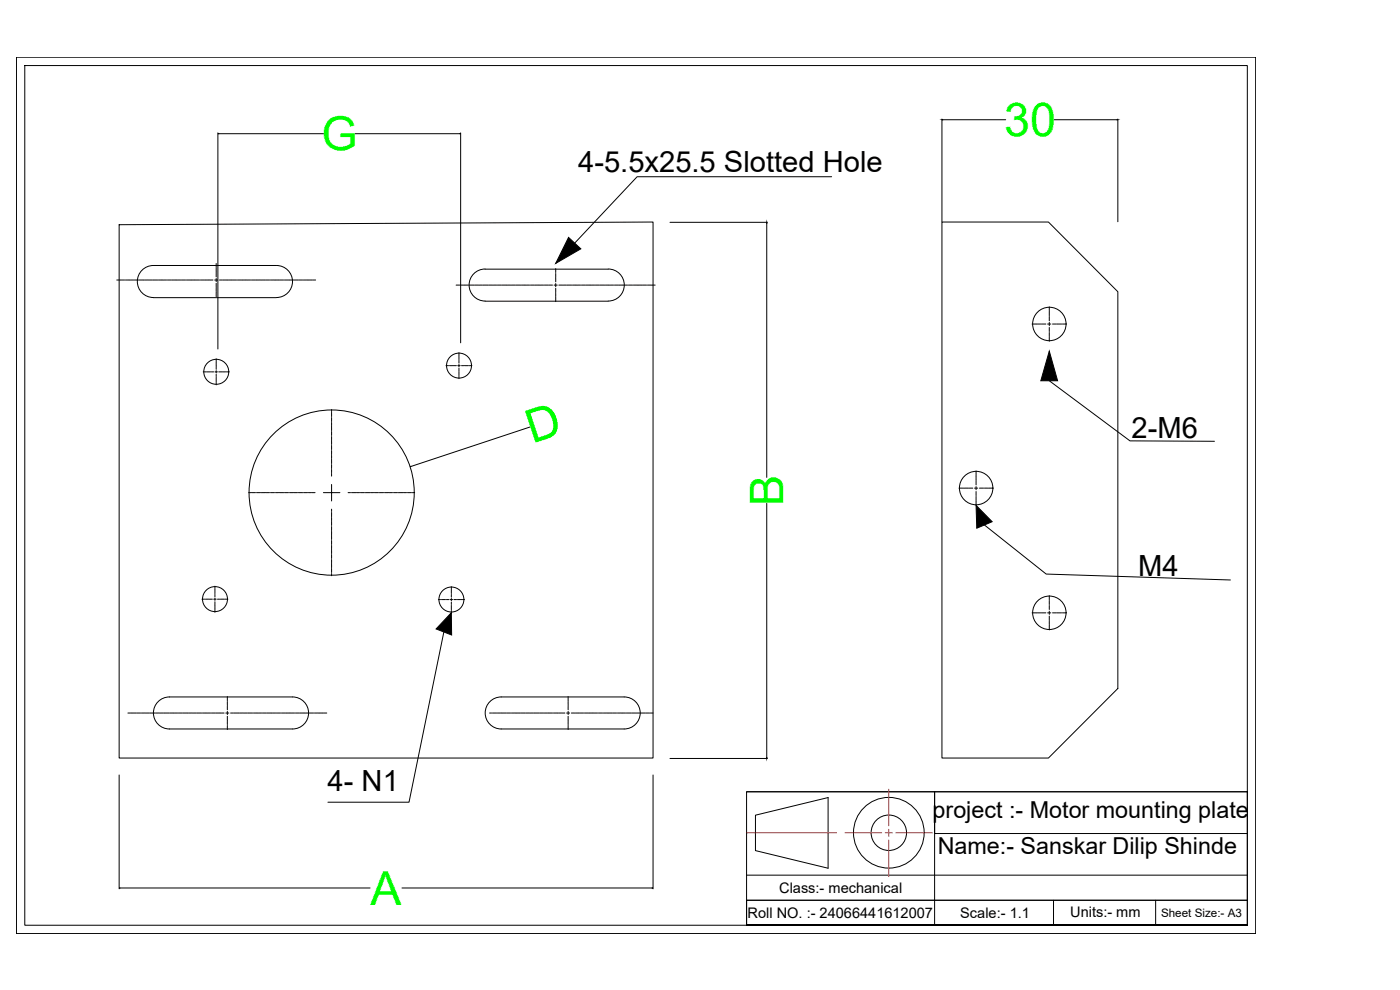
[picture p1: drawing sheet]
<svg xmlns="http://www.w3.org/2000/svg" width="420mm" height="297mm" viewBox="0 0 420 297" stroke-linecap="round" stroke-linejoin="round" font-family="sans-serif">
<!-- layer: 0 -->
<g fill="none" stroke="#000" stroke-width=".3">
<path d="M4.9 17.2h371.9v262.9h-371.9zM7.4 19.7h366.9v257.9h-366.9zM65.4 39.9v64.8M138.2 39.9v63M282.7 35.7v30.8M282.9 35.9h18.9M316.3 35.9h19M335.5 35.7v30.8M65.6 40.1h31.5M106.6 40.1h31.4M249.6 53h-58.4l-18.7 20M35.8 67.4l160.2-.8v160.8h-160.2z"/>
<path d="M64.9 79.1v1M201.1 66.7h29.2M230.1 67v76.2M282.7 66.6h31.9l20.9 20.9v119.1l-20.9 20.8h-31.9zM35 84h.8M36 84h.2M36.3 84h.9M37.4 84h.2M37.7 84h1M38.8 84h.2M39.1 84h1M40.2 84h.2"/>
<path d="M40.5 84h1M41.6 84h.2M41.9 84h1M42.9 80.8a4.8 4.8 0 0 1 3.1-1.1h37a4.8 4.8 0 0 1 4.8 4.8 4.8 4.8 0 0 1-4.8 4.8h-37a4.8 4.8 0 0 1-4.5-3.2 4.8 4.8 0 0 1 1.4-5.3zM43 84h.2M43.4 84h.9M44.5 84h.1M44.8 84h.9M45.9 84h.1M46.2 84h.9M47.3 84h.1M47.6 84h.9"/>
<path d="M48.7 84h.1M49 84h.9M50.1 84h.1M50.4 84h.9M51.5 84h.2M51.8 84h1M52.9 84h.2M53.2 84h1M54.3 84h.2M54.6 84h1M55.7 84h.2M56 84h1"/>
<path d="M57.1 84h.2M57.4 84h1M58.5 84h.2M58.9 84h.9M60 84h.1M60.3 84h.9M61.4 84h.1M61.7 84h.9M62.8 84h.1M63.1 84h.8M64.4 84h.9M64.9 80.3v.2"/>
<path d="M64.9 80.6v.9M64.9 81.7v.2M64.9 82v1.1M64.9 83.6v.9M64.9 85v1M64.9 86.2v.1M64.9 86.5v.9M64.9 87.6v.2M64.9 87.9v1.1M65.9 84h.8M66.8 84h.2M67.1 84h1"/>
<path d="M68.2 84h.2M68.6 84h.9M69.6 84h.2M70 84h.9M71.1 84h.1M71.4 84h.9M72.5 84h.1M72.8 84h.9M73.9 84h.1M74.2 84h.9M75.3 84h.1M75.6 84h.9"/>
<path d="M76.7 84h.2M77 84h.9M78.1 84h.2M78.4 84h1M79.5 84h.2M79.8 84h1M80.9 84h.2M81.2 84h1M82.3 84h.2M82.6 84h1M83.7 84h.2M84.1 84h.9"/>
<path d="M85.2 84h.1M85.5 84h.9M86.6 84h.1M86.9 84h.9M88 84h.1M88.3 84h.9M89.4 84h.1M89.7 84h.9M90.8 84h.1M91.1 84h.9M92.2 84h.2M92.5 84h1"/>
<path d="M93.6 84h.2M93.9 84h.8M136.9 85.5h.8M137.9 85.5h.1M138.2 85.5h.9M139.3 85.5h.2M139.6 85.5h.9M140.7 85.5h.2M141 85.5h1M142.1 85.5h.2M142.4 85.5h1M142.5 81.8a4.5 4.5 0 0 1 3.1-1l36.9-.1a4.8 4.8 0 0 1 4.9 4.8 4.8 4.8 0 0 1-4.9 4.8h-36.9a4.8 4.8 0 0 1-4.5-3.1 4.8 4.8 0 0 1 1.4-5.4z"/>
<path d="M143.5 85.5h.2M143.8 85.5h1M144.9 85.5h.2M145.2 85.5h1M146.3 85.5h.2M146.7 85.5h.9M147.8 85.5h.1M148.1 85.5h.9M149.2 85.5h.1M149.5 85.5h.9M150.6 85.5h.1M150.9 85.5h.9"/>
<path d="M152 85.5h.1M152.3 85.5h.9M153.4 85.5h.1M153.7 85.5h.9M154.8 85.5h.2M155.1 85.5h.9M156.2 85.5h.2M156.5 85.5h1M157.6 85.5h.2M157.9 85.5h1M159 85.5h.2M159.3 85.5h1"/>
<path d="M160.4 85.5h.2M160.7 85.5h1M161.8 85.5h.2M162.2 85.5h.9M163.3 85.5h.1M163.6 85.5h.9M164.7 85.5h.1M165 85.5h.8M166.3 85.5h.9M166.8 80.6v1M166.8 81.8v.1M166.8 82.1v.9"/>
<path d="M166.8 83.2v.2M166.8 83.5v1.1M166.8 85.1v.9M166.8 86.5v1.1M166.8 87.7v.2M166.8 88v1M166.8 89.1v.2M166.8 89.4v1.1M167.7 85.5h.9M168.7 85.5h.2M169 85.5h1M170.1 85.5h.2"/>
<path d="M170.4 85.5h1M171.5 85.5h.2M171.9 85.5h.9M172.9 85.5h.2M173.3 85.5h.9M174.4 85.5h.1M174.7 85.5h.9M175.8 85.5h.1M176.1 85.5h.9M177.2 85.5h.1M177.5 85.5h.9M178.6 85.5h.1"/>
<path d="M178.9 85.5h.9M180 85.5h.2M180.3 85.5h.9M181.4 85.5h.2M181.7 85.5h1M182.8 85.5h.2M183.1 85.5h1M184.2 85.5h.1M184.5 85.5h.9M185.6 85.5h.2M185.9 85.5h1M187 85.5h.2"/>
<path d="M187.4 85.5h.9M188.5 85.5h.1M188.8 85.5h.9M189.9 85.5h.1M190.1 85.5h1M191.2 85.5h.2M191.5 85.5h1M192.6 85.5h.2M193 85.5h.9M194.1 85.5h.1M194.4 85.5h.9M195.5 85.5h.2"/>
<path d="M195.8 85.5h.8M309.7 97.2h1.2M311 97.2h.2M311.3 97.2h1M312.4 97.2h.2M312.7 97.2h1.2M314.4 97.2h1M314.9 92.1v1.1M314.9 93.4v.1M314.9 93.7v.9M314.9 94.8v.1M314.9 95.1v1.2"/>
<path d="M314.9 96.7v1M314.9 98.2v1.2M314.9 99.6v.1M314.9 99.9v.9M315.9 97.2h1.1M317.2 97.2h.2M317.5 97.2h.9M318.6 97.2h.2M318.9 97.2h1.1M61 111.6h.6M61.8 111.6h.1M62.1 111.6h.9"/>
<path d="M63.2 111.6h.1M63.5 111.6h.6M64.5 111.6h.8M64.9 107.6v.7M64.9 108.4v.2M64.9 108.7v1M64.9 109.8v.2M64.9 110.2v.6M64.9 111.2v.7M64.9 112.3v.6M64.9 113.1v.2M64.9 113.4v1"/>
<path d="M64.9 114.5v.2M64.9 114.8v.7M65.6 111.6h.7M66.4 111.6h.2M66.7 111.6h1M67.8 111.6h.2M68.1 111.6h.7M133.8 109.7h.7M134.6 109.7h.2M134.9 109.7h1M136 109.7h.2M136.3 109.7h.7"/>
<path d="M137.4 109.7h.7M137.7 105.8v.7M137.7 106.6v.2M137.7 106.9v1M137.7 108v.1M137.7 108.3v.7M137.7 109.3v.8M137.7 110.5v.6M137.7 111.2v.2M137.7 111.6v.9M137.7 112.7v.1M137.7 113v.6"/>
<path d="M138.5 109.7h.6M139.3 109.7h.1M139.6 109.7h.9M140.7 109.7h.2M141 109.7h.6M314.9 114.2l24.2 18.1 25.4 .1M314.9 101v.1M314.9 101.2v1.2M99.5 122.9v.6M99.5 123.6v.2M99.5 124v.9M99.5 125v.2"/>
<path d="M99.5 125.4v.9M99.5 126.5v.1M99.5 126.8v.9M99.5 127.9v.1M99.5 128.2v.9M99.5 129.3v.1M99.5 129.6v.9M99.5 130.7v.1M99.5 131v.9M99.5 132.1v.2M99.5 132.4v.9M99.5 133.5v.2"/>
<path d="M99.5 133.8v1M99.5 134.9v.2M99.5 135.2v1M99.5 136.3v.2M99.5 136.6v1M99.5 137.7v.2M99.5 138v1M99.5 139.1v.2M99.5 139.5v.9M159 128.1l-35.7 11.9M74.6 147.8h.6M75.3 147.8h.2"/>
<path d="M75.7 147.8h.9M76.8 147.8h.1M77.1 147.8h.9M78.2 147.8h.1M78.5 147.8h.9M79.6 147.8h.1M79.9 147.8h.9M81 147.8h.1M81.3 147.8h.9M82.4 147.8h.1M82.7 147.8h.9M83.8 147.8h.2"/>
<path d="M84.1 147.8h1M85.2 147.8h.2M85.5 147.8h1M86.6 147.8h.2M86.9 147.8h1M88 147.8h.2M88.3 147.8h1M89.4 147.8h.2M89.8 147.8h.9M90.8 147.8h.2M91.2 147.8h.9M92.3 147.8h.1"/>
<path d="M92.6 147.8h.9M93.7 147.8h.1M94 147.8h.6M97.1 147.8h4.9M99.5 140.6v.1M99.5 140.9v.9M99.5 142v.1M99.5 142.3v.6M99.5 145.4v4.9M99.5 152.8v.6M99.5 153.5v.2M99.5 153.8v1"/>
<path d="M99.5 154.9v.2M99.5 155.3v.9M99.5 156.3v.2M99.5 156.7v.9M99.5 157.8v.1M99.5 158.1v.9M99.5 159.2v.1M99.5 159.5v.9M104.5 147.8h.6M105.2 147.8h.2M105.6 147.8h.9M106.6 147.8h.2"/>
<path d="M107 147.8h.9M108.1 147.8h.1M108.4 147.8h.9M109.5 147.8h.1M109.8 147.8h.9M110.9 147.8h.1M111.2 147.8h.9M112.3 147.8h.1M112.6 147.8h.9M113.7 147.8h.2M114 147.8h.9M115.1 147.8h.2"/>
<path d="M115.4 147.8h1M116.5 147.8h.2M116.8 147.8h1M117.9 147.8h.2M118.2 147.8h1M119.3 147.8h.2M119.6 147.8h1M120.7 147.8h.2M121.1 147.8h.9M122.2 147.8h.1M122.5 147.8h.9M123.6 147.8h.1"/>
<path d="M123.9 147.8h.5M230.1 151v76.3M287.8 146.5h1.1M289.1 146.5h.1M289.4 146.5h1M290.5 146.5h.1M290.8 146.5h1.2M292.5 146.5h.9M292.9 141.3v1.1M292.9 142.6v.2M292.9 142.9v1M292.9 144v.2"/>
<path d="M292.9 144.3v1.2M292.9 146v1M292.9 147.5v1.1M292.9 148.8v.1M292.9 149.1v.9M292.9 150.2v.2M292.9 150.5v1.1M293.9 146.5h1.2M295.3 146.5h.1M295.4 157.5l18.6 14.7 55.3 1.8M295.6 146.5h.9M296.7 146.5h.1"/>
<path d="M297 146.5h1.1M60.6 179.8h.6M61.4 179.8h.1M61.7 179.8h.9M62.8 179.8h.2M63.1 179.8h.6M64.1 179.8h.8M64.5 175.9v.6M64.5 176.7v.2M64.5 177v.9M64.5 178.1v.2M64.5 178.4v.7"/>
<path d="M64.5 179.4v.8M65.3 179.8h.6M66.1 179.8h.1M66.4 179.8h.9M67.5 179.8h.1M67.8 179.8h.6M99.5 160.6v.1M99.5 160.9v.9M99.5 162v.1M99.5 162.3v.9M99.5 163.4v.2M99.5 163.7v.9"/>
<path d="M99.5 164.8v.2M99.5 165.1v1M99.5 166.2v.2M99.5 166.5v1M99.5 167.6v.2M99.5 167.9v1M99.5 169v.2M99.5 169.3v1M99.5 170.4v.2M99.5 170.8v.9M99.5 171.9v.1M99.5 172.2v.5"/>
<path d="M131.6 179.9h.6M132.4 179.9h.1M132.7 179.9h.9M133.8 179.9h.1M134.1 179.9h.6M135.1 179.9h.7M135.5 176v.6M135.5 176.8v.2M135.5 177.1v.9M135.5 178.2v.2M135.5 178.5v.7M135.5 179.6v.7"/>
<path d="M136.2 179.9h.6M137 179.9h.2M137.3 179.9h.9M138.4 179.9h.2M138.8 179.9h.6M314.9 178.7v1.2M314.9 180v.2M64.5 180.5v.7M64.5 181.3v.2M64.5 181.6v1M64.5 182.7v.2M64.5 183.1v.6"/>
<path d="M133.2 189.6l-10.4 51.1h-24.4M135.5 180.7v.6M135.5 181.5v.1M135.5 181.8v.9M135.5 182.9v.1M135.5 183.2v.6M309.7 183.9h1.2M311 183.9h.2M311.3 183.9h1M312.4 183.9h.2M312.7 183.9h1.2M314.4 183.9h1"/>
<path d="M314.9 180.3v1M314.9 181.4v.2M314.9 181.7v1.2M314.9 183.4v.9M314.9 184.9v1.1M314.9 186.2v.1M314.9 186.5v.9M314.9 187.6v.1M314.9 187.9v1.1M315.9 183.9h1.1M317.2 183.9h.2M317.5 183.9h.9"/>
<path d="M318.6 183.9h.2M318.9 183.9h1.1M38.4 213.9h.8M39.4 213.9h.1M39.7 213.9h.9M40.8 213.9h.1M41.1 213.9h.9M42.2 213.9h.1M42.5 213.9h.9M43.6 213.9h.1M43.9 213.9h.9M45 213.9h.2"/>
<path d="M45.3 213.9h1M46.4 213.9h.2M46.7 213.9h1M47.8 213.9h.1M48.1 213.9h1M49.2 213.9h.2M49.5 213.9h1M50.6 213.9h.2M50.8 209.1h37a4.8 4.8 0 0 1 4.8 4.8 4.8 4.8 0 0 1-4.8 4.8h-37M50.8 209.1a4.8 4.8 0 0 0-4.8 4.8 4.8 4.8 0 0 0 4.8 4.8M51 213.9h.9M52 213.9h.2"/>
<path d="M52.4 213.9h.9M53.5 213.9h.1M53.7 213.9h1M54.8 213.9h.2M55.1 213.9h1M56.2 213.9h.2M56.6 213.9h.9M57.7 213.9h.1M58 213.9h.9M59.1 213.9h.2M59.4 213.9h.9M60.5 213.9h.1"/>
<path d="M60.8 213.9h1M61.9 213.9h.1M62.2 213.9h.9M63.3 213.9h.1M63.6 213.9h.9M64.7 213.9h.2M65 213.9h1M66.1 213.9h.2M66.4 213.9h.9M67.8 213.9h.9M68.2 209v1M68.2 210.2v.1"/>
<path d="M68.2 210.5v.9M68.2 211.6v.1M68.2 211.9v1.1M68.2 213.4v1M68.2 214.9v1.1M68.2 216.1v.2M68.2 216.4v1M68.2 217.5v.2M68.2 217.8v1.1M69.2 213.9h.8M70.2 213.9h.1M70.5 213.9h.9"/>
<path d="M71.6 213.9h.1M71.9 213.9h.9M73 213.9h.1M73.3 213.9h.9M74.4 213.9h.2M74.7 213.9h.9M75.8 213.9h.2M76.1 213.9h1M77.2 213.9h.2M77.5 213.9h1M78.6 213.9h.2M78.9 213.9h1"/>
<path d="M80 213.9h.2M80.3 213.9h1M81.4 213.9h.2M81.8 213.9h.9M82.9 213.9h.1M83.2 213.9h.9M84.3 213.9h.1M84.6 213.9h.9M85.7 213.9h.1M86 213.9h.9M87.1 213.9h.1M87.4 213.9h.9"/>
<path d="M88.5 213.9h.1M88.8 213.9h.9M89.9 213.9h.2M90.2 213.9h1M91.3 213.9h.2M91.6 213.9h1M92.7 213.9h.2M93 213.9h1M94.1 213.9h.2M94.4 213.9h1M95.5 213.9h.2M95.8 213.9h1"/>
<path d="M96.9 213.9h.2M97.3 213.9h.8M146.7 210.8a4.8 4.8 0 0 1 3.7-1.7h36.9a4.8 4.8 0 0 1 4.8 4.8 4.8 4.8 0 0 1-4.8 4.8h-36.9a4.8 4.8 0 0 1-4.3-2.8 4.8 4.8 0 0 1 .6-5.1zM146.9 213.9h.5M147.6 213.9h.1M147.9 213.9h.9M149 213.9h.1M149.3 213.9h.9M150.4 213.9h.2M150.7 213.9h1M151.8 213.9h.2M152.1 213.9h1"/>
<path d="M153.2 213.9h.2M153.5 213.9h1M154.6 213.9h.2M154.9 213.9h1M156 213.9h.2M156.4 213.9h.9M157.4 213.9h.2M157.8 213.9h.9M158.9 213.9h.1M159.2 213.9h.9M160.3 213.9h.1M160.6 213.9h.9"/>
<path d="M161.7 213.9h.1M162 213.9h.9M163.1 213.9h.1M163.4 213.9h.9M164.5 213.9h.2M164.8 213.9h.9M165.9 213.9h.2M166.2 213.9h1M167.3 213.9h.2M167.6 213.9h1M168.7 213.9h.2M169 213.9h.5"/>
<path d="M170 213.9h1M170.5 209v1M170.5 210.2v.1M170.5 210.5v.9M170.5 211.6v.1M170.5 211.9v1.1M170.5 213.4v1M170.5 214.9v1.1M170.5 216.1v.2M170.5 216.4v1M170.5 217.5v.2M170.5 217.8v1.1"/>
<path d="M171.5 213.9h.7M172.4 213.9h.1M172.7 213.9h.9M173.8 213.9h.1M174.1 213.9h.9M175.2 213.9h.1M175.5 213.9h.9M176.6 213.9h.2M176.9 213.9h1M178 213.9h.2M178.3 213.9h1M179.4 213.9h.2"/>
<path d="M179.7 213.9h1M180.8 213.9h.2M181.1 213.9h1M182.2 213.9h.2M182.5 213.9h1M183.6 213.9h.2M184 213.9h.9M185.1 213.9h.1M185.4 213.9h.9M186.5 213.9h.1M186.8 213.9h.9M187.9 213.9h.1"/>
<path d="M188.2 213.9h.9M189.3 213.9h.1M189.6 213.9h.9M190.7 213.9h.1M191 213.9h.9M192.1 213.9h.2M192.4 213.9h1M193.5 213.9h.2M193.8 213.9h1M194.9 213.9h.2M195.2 213.9h.8M35.8 232.5v34.2"/>
<path d="M196 232.5v34.2M201.1 227.6h29.2M224.1 237.6h150.2v40h-150.2zM224.1 237.6h150.2M226.7 244.6l21.8-5.3v21.2l-21.8-5.3zM374.3 250.1h-93.8v-12.5v40M36 266.4h75.1M120.6 266.4h75.1M224.1 270.1h150.2h-150.2v7.5h150.2M224.1 262.6h150.2M316.2 270.1v7.5M346.8 270.1v7.5"/>
<circle cx="314.9" cy="97.2" r="5"/>
<circle cx="64.9" cy="111.6" r="3.7"/>
<circle cx="137.8" cy="109.7" r="3.7"/>
<circle cx="99.5" cy="147.8" r="24.8"/>
<circle cx="293" cy="146.4" r="5"/>
<circle cx="64.5" cy="179.8" r="3.7"/>
<circle cx="135.5" cy="179.9" r="3.7"/>
<circle cx="314.9" cy="183.9" r="5"/>
<circle cx="266.7" cy="249.9" r="10.6"/>
<circle cx="266.7" cy="249.9" r="5.3"/>
</g>
<g fill="none" stroke="#cd2027" stroke-width=".3">
<path d="M266.7 236.8v1M266.7 238v.2M266.7 238.3v1M266.7 239.4v.2M266.7 239.7v1M253.6 249.9h1.1M254.8 249.9h.2M255.1 249.9h1M256.2 249.9h.2M256.5 249.9h1M257.6 249.9h.2M257.9 249.9h1"/>
<path d="M259 249.9h.2M259.4 249.9h.9M260.4 249.9h.2M260.8 249.9h.9M261.9 249.9h.1M262.2 249.9h.9M263.3 249.9h.1M263.6 249.9h1M265.7 249.9h2.1M266.7 240.8v.1M266.7 241.1v.9M266.7 242.2v.2"/>
<path d="M266.7 242.5v1M266.7 243.6v.2M266.7 244v.9M266.7 245v.2M266.7 245.3v1M266.7 246.5v.1M266.7 246.7v1.1M266.7 248.8v2.1M266.7 252v1.1M266.7 253.2v.2M266.7 253.5v1M266.7 254.6v.1"/>
<path d="M266.7 254.9v.9M266.7 256v.2M266.7 256.3v1M266.7 257.4v.2M266.7 257.8v.9M266.7 258.9v.1M266.7 259.2v.9M268.8 249.9h1.1M270 249.9h.2M270.3 249.9h1M271.4 249.9h.2M271.7 249.9h1"/>
<path d="M272.8 249.9h.2M273.2 249.9h.9M274.3 249.9h.1M274.6 249.9h.9M275.7 249.9h.1M276 249.9h.9M277.1 249.9h.1M277.4 249.9h.9M278.5 249.9h.1M278.8 249.9h1M266.7 260.3v.1M266.7 260.5v1"/>
<path d="M266.7 261.6v.2M266.7 262v1"/>
</g>
<g fill="none" stroke="#f00" stroke-width=".3">
<path d="M224.2 249.9h.5M224.9 249.9h.1M225.2 249.9h.9M226.3 249.9h.2M226.6 249.9h.9M227.7 249.9h.2M228 249.9h1M229.1 249.9h.2M229.4 249.9h1M230.5 249.9h.2M230.8 249.9h1M231.9 249.9h.2"/>
<path d="M232.2 249.9h1M233.3 249.9h.2M233.7 249.9h.9M234.7 249.9h.2M235.1 249.9h.9M236.2 249.9h.1M236.5 249.9h.9M237.6 249.9h.1M237.9 249.9h.9M239 249.9h.1M239.3 249.9h.9M240.4 249.9h.1"/>
<path d="M240.7 249.9h.9M241.8 249.9h.2M242.1 249.9h.9M243.2 249.9h.2M243.5 249.9h1M244.6 249.9h.2M244.9 249.9h1M246 249.9h.2M246.3 249.9h1M247.4 249.9h.2M247.7 249.9h1M248.8 249.9h.2"/>
<path d="M249.2 249.9h.9M250.3 249.9h.1M250.6 249.9h.5"/>
</g>
<g fill="#000" stroke="#000" stroke-width=".3">
<path d="M282.7 35.9l.2 .1zM335.3 35.9h.2zM65.4 40.1h.2zM138 40.1h.2zM170.6 71.2l3.7 3.5-7.5 4.3zM230.1 66.7l.1 .3zM314.9 105.4l2.5 8.8h-5zM123 140l.3-.1zM292.9 151.6l4.9 4.9-4.7 2zM135.5 183.8v6.7l-4.6-1.8zM230.1 227.3v.3zM35.8 266.4l.2 .1z"/>
<path d="M195.7 266.4h.3z"/>
</g>
<g font-size="14" fill="#0f0">
<text x="301.4" y="40.8">30</text>
<text x="96.5" y="45">G</text>
<text x="159.7" y="133.2" transform="rotate(-18 159.7 133.2)">D</text>
<text x="235.1" y="152" transform="rotate(-90 235.1 152)">B</text>
<text x="111.2" y="271.5">A</text>
</g>
<g font-size="8.7">
<text x="173.5" y="51.7">4-5.5x25.5 Slotted Hole</text>
<text x="339.6" y="131.4">2-M6</text>
<text x="341.6" y="173">M4</text>
<text x="98.3" y="237.3">4- N1</text>
</g>
<g font-size="7">
<text x="279.9" y="245.6">project :- Motor mounting plate</text>
<text x="281.4" y="256.2">Name:- Sanskar Dilip Shinde</text>
</g>
<g font-size="4.4">
<text x="233.8" y="267.9">Class:- mechanical</text>
<text x="224.4" y="275.4">Roll NO. :- 24066441612007</text>
<text x="288.2" y="275.4">Scale:- 1.1</text>
<text x="321.2" y="275.1">Units:- mm</text>
</g>
<text font-size="3.5" x="348.4" y="275.1">Sheet Size:- A3</text>
</svg>
